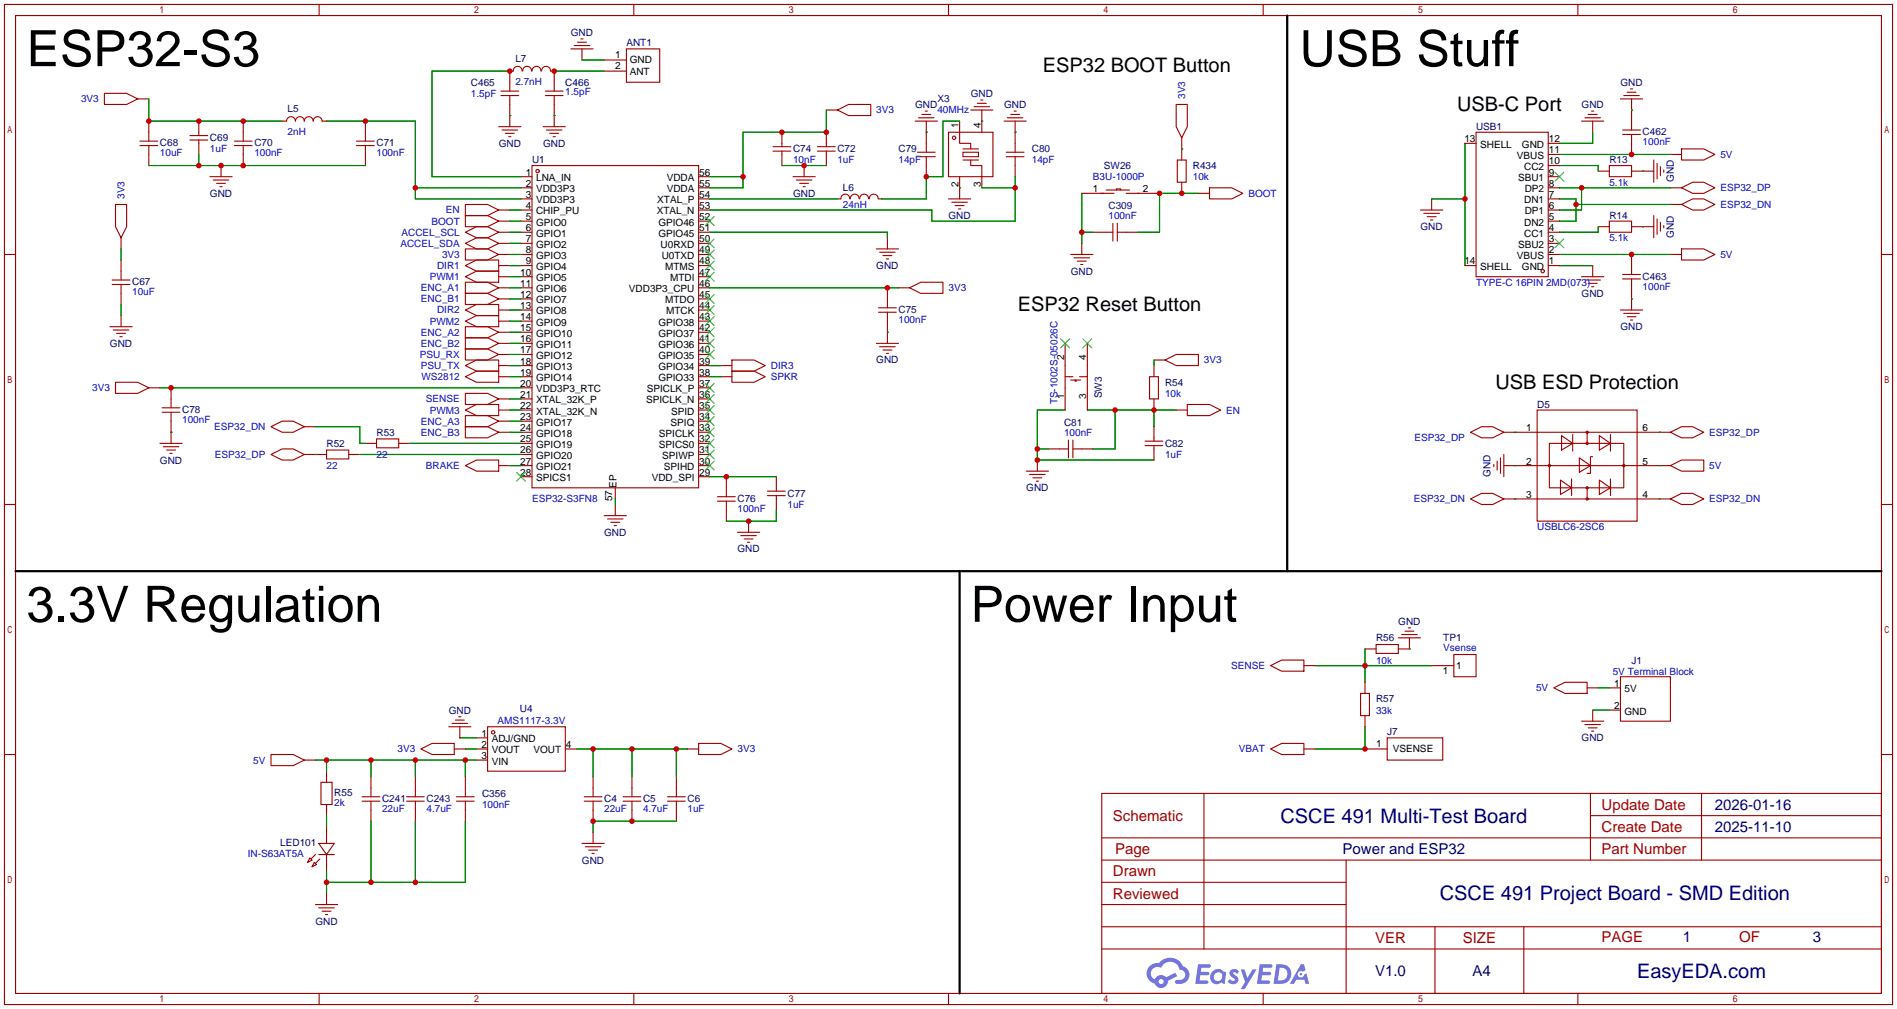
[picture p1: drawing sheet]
<svg xmlns="http://www.w3.org/2000/svg" width="434mm" height="231mm" viewBox="0 0 434 231" stroke-linecap="round" stroke-linejoin="round" font-family="sans-serif">
<g fill="none" stroke="#a10000" stroke-width=".25">
<path d="M1 1h431.8v228.6h-431.8zM3.6 3.6h426.7v223.5h-426.7zM73 1v2.6M144.9 1v2.6M216.9 1v2.6M288.9 1v2.6M360.8 1v2.6M1 58.2h2.6M430.3 58.2h2.5M1 115.3h2.6M430.3 115.3h2.5M1 172.5h2.6"/>
<path d="M430.3 172.5h2.5M252 181.4h178.3v45.7h-178.3zM252 196.6h178.3M252 191.5h178.3M275.3 181.4v35.5M307.8 196.6v30.5M363.7 181.4v15.2M363.7 186.4h66.6M389.1 181.4v15.2M252 201.7h55.8M252 216.9h178.3M252 211.8h178.3"/>
<path d="M252 206.8h55.8M328.2 211.8v15.3M348.5 211.8v15.3M73 227.1v2.5M144.9 227.1v2.5M216.9 227.1v2.5M288.9 227.1v2.5M360.8 227.1v2.5"/>
</g>
<g fill="#5487ff">
<path d="M281.5 221.8a1.3 1.3 0 0 1 1.8 .2l-.4 .7a.54 .54 0 0 0-.9-.3l.1 .2a1.28 1.28 0 0 1 .8 2 1.53 1.53 0 0 1-2.2-.2l.6-.6 .7 .4a.31 .31 0 0 0 .4-.3 .31 .31 0 0 0-.3-.3 1.12 1.12 0 0 1-.6-1.8z"/>
<path d="M283.8 221.6h.8l.7 1.9 1.1-1.9h1l-2.8 4.5h-.8l.9-1.7z"/>
<path d="M274 220.4h2.2a.46 .46 0 0 1 .6 .1 .46 .46 0 0 1 .1 .5l-.4 .2h-1.7l-.2 .9h1.7a.4 .4 0 0 1 .3 .5 .4 .4 0 0 1-.4 .3h-1.7l-.2 1.2h1.4a.46 .46 0 0 1 .5 .1 .46 .46 0 0 1 .1 .5l-.3 .2h-2.7z"/>
<path d="M288.1 220.4h2.2a.47 .47 0 0 1 .6 .1 .47 .47 0 0 1 .1 .5l-.4 .2h-1.7l-.2 .9h1.7a.4 .4 0 0 1 .3 .5 .4 .4 0 0 1-.4 .3h-1.7l-.2 1.2h1.4a.46 .46 0 0 1 .5 .1 .46 .46 0 0 1 .1 .5l-.3 .2h-2.6z"/>
<path d="M297.5 220.4h.7l.4 1.4-.7 .3a.75 .75 0 0 0-1.1 .3 .75 .75 0 0 0 .5 1 .75 .75 0 0 0 .9-.6l.6-.3 .6 2.4h-.9l-.2-1h-1.9l-.5 1h-.9z"/>
<path d="M291.9 220.4l-.7 4.5h1.5a2.27 2.27 0 0 0 2.6-2.3 2.27 2.27 0 0 0-2.7-2.2zM292.7 221.2a1.5 1.5 0 0 1 1.7 1.5 1.5 1.5 0 0 1-1.9 1.4h-.3z"/>
<path d="M277.3 222a1.6 1.6 0 0 0-.3 2.3 1.6 1.6 0 0 0 2.3 .2l.8 .4 .3-2.5-.2-.3h-.4a1.58 1.58 0 0 0-2.5-.1zM277.9 222.6a.99 .99 0 0 1 1.6 .5 .99 .99 0 0 1-1.3 1.1 .98 .98 0 0 1-.3-1.6z"/>
<path d="M262.9 220.8a2.37 2.37 0 0 0 1.2 4 1.54 1.54 0 0 0 1.7 1 1.54 1.54 0 0 0 1.3-1.6l2.1-1.1-.4-.8-2.1 1.1a1.57 1.57 0 0 0-2.6 .5 1.5 1.5 0 0 1-.7-2.1 1.5 1.5 0 0 1 2.1-.6 2.23 2.23 0 0 1 2.3-1.4 2.23 2.23 0 0 1 2 1.9 1.16 1.16 0 0 1 1.3 1 1.16 1.16 0 0 1-1.1 1.3h-.7a.47 .47 0 0 0-.6 .4 .47 .47 0 0 0 .4 .5 2.14 2.14 0 0 0 2.8-1.3 2.14 2.14 0 0 0-1.4-2.8 3.2 3.2 0 0 0-5.4-.7l-1.2 .1zM265 224.4a.58 .58 0 0 1 1.1 0 .58 .58 0 0 1-1.1 0z"/>
<circle cx="297.5" cy="222.7" r=".28"/>
</g>
<g fill="none" stroke="#a10000" stroke-width=".25">
<path d="M117.3 16.3h-.7v4.5M117.4 16.2a1.01 1.01 0 0 1 1-1 1.01 1.01 0 0 1 1 1M119.5 16.2a1.01 1.01 0 0 1 1-1 1.01 1.01 0 0 1 1.1 1M121.7 16.2a1.01 1.01 0 0 1 1-1 1.01 1.01 0 0 1 1 1M123.9 16.2a1.01 1.01 0 0 1 1-1 1.01 1.01 0 0 1 1 1M126 16.3h.7v4.5M130.6 11.2h5M131.3 10.4h3.6M132.1 9.7h2M132.8 8.9h.5M133.1 11.2v2.5M138.2 13.7h5.1"/>
<path d="M138.2 16.3h5.1M143.3 11.2h7.6v7.6h-7.6zM23.9 21.3h5.1l2.5 1.3-2.5 1.3h-5.1zM31.5 22.6h2.5M32 33.3h4.1M32 32.3h4.1M34 27.7v4.6M34 33.3v4.5M43.4 32h4.1M43.4 31h4.1M45.5 27.7v3.3M45.5 32v3.3"/>
<path d="M50.5 37.8v2.6M53.6 33.3h4.1M53.6 32.3h4.1M55.6 27.7v4.6M55.6 33.3v4.5M64.5 27.7h1a1.02 1.02 0 0 1 1.1-1 1.02 1.02 0 0 1 1 1 1.02 1.02 0 0 1 1-1 1.02 1.02 0 0 1 1 1 1.02 1.02 0 0 1 1-1 1.02 1.02 0 0 1 1 1 1.02 1.02 0 0 1 1-1 1.02 1.02 0 0 1 1.1 1h1M81.5 33.3h4.1M81.5 32.3h4.1M83.6 27.7v4.6M83.6 33.3v4.5M114 29h5.1M114.6 21.8h4"/>
<path d="M114.6 20.8h4M114.8 29.7h3.6M115.6 30.5h2M116.3 31.2h.5M116.6 21.8v7.2M121.7 37.8h38.1v73.7h-38.1zM124.2 29h5.1M124.7 21.8h4.1M124.7 20.8h4.1M125 29.7h3.5M125.7 30.5h2.1M126.5 31.2h.5"/>
<path d="M126.7 21.8v7.2M176.8 34.5h4M176.8 33.5h4M178.8 30.2v3.3M178.8 34.5v3.3M183.9 37.8v2.6M186.9 34.5h4.1M186.9 33.5h4.1M189 30.2v3.3M189 34.5v3.3M189 25.1h2.5M191.5 25.1l2.6-1.2h5v2.5h-5z"/>
<path d="M209.3 27.7h5.1M209.8 34.8h4.1M209.8 35.8h4.1M210.1 26.9h3.5M210.8 26.2h2.1M211.6 25.4h.5M211.8 27.7v7.1M211.8 35.8v4.6M216.9 30.2h10.2v10.2h-10.2zM219.5 27.7v5.1h2.5v1.2M220.2 34.8h3.6v1h-3.6zM220.2 34h3.6"/>
<path d="M220.2 36.6h3.6M222 36.6v1.2h2.5v5.1M222 25.1h5.1M222.8 24.4h3.5M223.5 23.6h2.1M224.3 22.9h.5M224.5 25.1v5.1M229.6 27.7h5.1M230.1 34.8h4.1M230.1 35.8h4.1M230.4 26.9h3.5M231.1 26.2h2.1"/>
<path d="M231.9 25.4h.5M232.2 27.7v7.1M232.2 35.8v4.6M269 23.9h2.5v5.1l-1.2 2.5-1.3-2.5zM269.2 36.6h2.1v5.1h-2.1zM270.3 31.5v5.1M335 32.8h2.6M337.6 30.2h16.5v33h-16.5zM354.1 35.3h2.5M354.1 37.8h2.5M354.1 32.8h2.5M361.7 27.7h5.1"/>
<path d="M362.5 26.9h3.5M363.2 26.2h2.1M364 25.4h.5M364.2 27.7v2.5M365.5 39.1h2.5M368 37.8h5.1v2.6h-5.1zM370.6 22.6h5.1M371.1 30.7h4.1M371.1 29.7h4.1M371.3 21.8h3.6M372.1 21.1h2M372.9 20.3h.5"/>
<path d="M373.1 39.1h5.1M373.1 22.6v7.1M373.1 30.7v4.6M378.2 36.6v5.1M379 37.3v3.6M379.7 38.1v2M380.5 38.9v.5M382 35.3h2.6M384.6 34h5l2.6 1.3-2.6 1.3h-5zM26.4 46.7h2.6v5.1l-1.3 2.6-1.3-2.6zM27.7 54.4v2.5M27.7 59.4v4.6"/>
<path d="M48 40.4h5.1M48.8 41.1h3.5M49.5 41.9h2.1M50.3 42.7h.5M106.4 49.3h5.1l2.5 1.2-2.5 1.3h-5.1zM106.4 56.9h5.1l2.5 1.3-2.5 1.2h-5.1zM106.4 46.7h5.1l2.5 1.3-2.5 1.3h-5.1zM106.4 55.6l2.6-1.2h2.5l2.5 1.2-2.5 1.3h-2.5zM106.4 53.1l2.6-1.3h2.5l2.5 1.3-2.5 1.3h-2.5zM114 48h2.6M114 50.5h2.6M114 53.1h2.6"/>
<path d="M114 55.6h2.6M114 58.2h2.6M119.1 40.4h2.6M119.1 42.9h2.6M119.1 45.5h2.6M119.1 48h2.6M119.1 50.5h2.6M119.1 53.1h2.6M119.1 55.6h2.6M119.1 58.2h2.6M159.8 40.4h2.5M159.8 42.9h2.5"/>
<path d="M159.8 45.5h2.5M159.8 48h2.5M159.8 50.5h2.5M159.8 53.1h2.5M159.8 55.6h2.5M159.8 58.2h2.5M181.4 40.4h5M182.1 41.1h3.6M182.9 41.9h2M183.6 42.7h.5M191.5 45.5h.8M192.3 45.5a1.01 1.01 0 0 1 1-1.1 1.01 1.01 0 0 1 1 1.1"/>
<path d="M194.5 45.5a1.01 1.01 0 0 1 1-1.1 1.01 1.01 0 0 1 1 1.1M196.6 45.5a1.01 1.01 0 0 1 1-1.1 1.01 1.01 0 0 1 1 1.1M198.8 45.5a1.01 1.01 0 0 1 1-1.1 1.01 1.01 0 0 1 1 1.1M200.4 56.9h5.1M200.9 45.5h.8M201.2 57.7h3.5M201.9 58.4h2.1M202.7 59.2h.5M202.9 54.4v2.5M216.9 45.5h5.1M217.7 46.2h3.5M218.4 47h2.1"/>
<path d="M219.2 47.8h.5M219.5 40.4v5.1M244.9 58.2h5M245.6 58.9h3.6M246.4 59.7h2M247.4 55.6v2.6M247.4 44.2h7.4M249.9 53.1h4.6M253 43.4h5.3M254.5 51.1v4M255.3 43.4v-.2h1v.2M255.5 53.1h4.6"/>
<path d="M255.5 51.1v4M257.6 44.2h7.6M270.3 41.7v2.5M274.1 44.2h2.5M276.6 42.9h5.1l2.5 1.3-2.5 1.3h-5.1zM324.9 48h5M325.6 48.8h3.6M326.4 49.5h2M327.2 50.3h.5M327.4 45.5v2.5M354.1 40.4h2.5M354.1 42.9h2.5"/>
<path d="M354.1 45.5h2.5M354.1 48h2.5M354.1 50.5h2.5M354.1 53.1h2.5M354.1 55.6h2.5M354.1 58.2h2.5M365.5 51.8h2.5M368 50.5h5.1v2.6h-5.1zM373.1 51.8h5.1M373.1 58.2v4.5M378.2 49.3v5.1M379 50v3.6"/>
<path d="M379.7 50.8v2M380.5 51.6v.5M382 42.9h2.6M382 58.2h2.6M382 46.7h2.6M384.6 56.9h5l2.6 1.3-2.6 1.2h-5zM384.6 42.9l2.5-1.2h2.5l2.6 1.2-2.6 1.3h-2.5zM384.6 46.7l2.5-1.2h2.5l2.6 1.2-2.6 1.3h-2.5zM25.1 74.7h5.1M25.7 65h4M25.7 64h4M25.9 75.4h3.6"/>
<path d="M26.7 76.2h2M27.4 77h.5M27.7 65v4.6M27.7 72.1v2.6M106.4 70.9l2.6-1.3h5v2.5h-5zM106.4 60.7l2.6-1.3h5v2.6h-5zM106.4 63.2l2.6-1.2h5v2.5h-5zM106.4 73.4l2.6-1.3h5v2.6h-5zM106.4 79.8h5.1l2.5 1.2-2.5 1.3h-5.1zM106.4 74.7h5.1l2.5 1.2-2.5 1.3h-5.1zM106.4 77.2h5.1l2.5 1.3-2.5 1.3h-5.1zM106.4 67.1h5.1l2.5 1.2-2.5 1.3h-5.1z"/>
<path d="M106.4 64.5h5.1l2.5 1.3-2.5 1.3h-5.1zM114 60.7h2.6M114 63.2h2.6M114 65.8h2.6M114 68.3h2.6M114 70.9h2.6M114 73.4h2.6M114 75.9h2.6M114 78.5h2.6M119.1 60.7h2.6M119.1 63.2h2.6M119.1 65.8h2.6"/>
<path d="M119.1 68.3h2.6M119.1 70.9h2.6M119.1 73.4h2.6M119.1 75.9h2.6M119.1 78.5h2.6M159.8 60.7h2.5M159.8 63.2h2.5M159.8 65.8h2.5M159.8 68.3h2.5M159.8 70.9h2.5M159.8 73.4h2.5M159.8 75.9h2.5"/>
<path d="M159.8 78.5h2.5M200.4 78.5h5.1M200.9 71.4h4.1M200.9 70.4h4.1M201.2 79.2h3.5M202.9 65.8v4.6M202.9 71.4v7.1M205.5 65.8h2.5M208 65.8l2.6-1.3h5v2.6h-5zM243.6 78.5v15.2M247.1 60.5h.5M248.7 78.5v15.2"/>
<path d="M335 60.7h2.6M354.1 60.7h2.5M361.7 63.2h5.1M362.5 64h3.5M363.2 64.8h2.1M364 65.5h.5M364.2 60.7v2.5M370.6 70.9h5.1M371.1 63.8h4.1M371.1 62.7h4.1M371.3 71.6h3.6M372.1 72.4h2"/>
<path d="M372.9 73.2h.5M373.1 63.8v7.1M26.4 87.4h5.1l2.5 1.2-2.5 1.3h-5.1zM34 88.6h2.6M37.1 94.2h4M37.1 93.2h4M39.1 88.6v4.6M39.1 94.2v7.1M62 97.5l2.5-1.2h2.6l2.5 1.2-2.5 1.3h-2.6zM69.6 97.5h2.5M106.4 93.7l2.6-1.2h5v2.5h-5zM106.4 83.6l2.6-1.3h5v2.5h-5z"/>
<path d="M106.4 86.1l2.6-1.3h5v2.6h-5zM106.4 95h5.1l2.5 1.3-2.5 1.2h-5.1zM106.4 97.5h5.1l2.5 1.3-2.5 1.3h-5.1zM106.4 89.9h5.1l2.5 1.3-2.5 1.3h-5.1zM114 81h2.6M114 83.6h2.6M114 86.1h2.6M114 91.2h2.6M114 93.7h2.6M114 96.3h2.6M114 98.8h2.6M119.1 81h2.6"/>
<path d="M119.1 83.6h2.6M119.1 86.1h2.6M119.1 88.6h2.6M119.1 91.2h2.6M119.1 93.7h2.6M119.1 96.3h2.6M119.1 98.8h2.6M159.8 81h2.5M159.8 83.6h2.5M159.8 86.1h2.5M159.8 88.6h2.5M159.8 91.2h2.5"/>
<path d="M159.8 93.7h2.5M159.8 96.3h2.5M159.8 98.8h2.5M164.8 83.6h2.6M164.8 86.1h2.6M167.4 82.3h5.1l2.5 1.3-2.5 1.2h-5.1zM167.4 84.8h5.1l2.5 1.3-2.5 1.3h-5.1zM201.9 80h2.1M202.7 80.8h.5M243.6 86.1h1.8M244.9 86.9h2.2M245.9 86.9v.2h.2v-.2"/>
<path d="M246.9 86.1h1.8M262.9 86.1h2v5.1h-2zM263.9 83.6v2.5M263.9 91.2v2.5M263.9 97.5v3.3M263.9 82.3h2.5M266.4 82.3l2.6-1.3h5.1v2.6h-5.1zM269 93.7h2.5M271.5 92.5h5.1l2.5 1.2-2.5 1.3h-5.1zM336.3 98.8l2.5-1.3h2.6l2.5 1.3-2.5 1.3h-2.6zM343.9 98.8h38.1M351.5 93.7h22.9v25.4h-22.9z"/>
<path d="M357.1 99.6l2.6 1.7-2.6 1.6zM359.7 99.3v3.8M363 98.8v2.5M365.8 99.6l2.5 1.7-2.5 1.6zM368.3 99.3v3.8M382 98.8l2.6-1.3h2.5l2.5 1.3-2.5 1.3h-2.5zM36.6 101.3h5.1M37.3 102.1h3.6M38.1 102.9h2M38.9 103.6h.5M62 103.9l2.5-1.3h2.6l2.5 1.3-2.5 1.3h-2.6zM69.6 103.9h5.1"/>
<path d="M74.7 102.9h5.1v2h-5.1zM79.8 103.9h2.5M83.6 101.3h2.5M86.1 100.3h5.1v2.1h-5.1zM91.2 101.3h2.5M106.4 106.4l2.6-1.2h5v2.5h-5zM114 106.4h2.6M119.1 101.3h2.6M119.1 103.9h2.6M119.1 106.4h2.6M119.1 109h2.6M138.2 117.9h5.1"/>
<path d="M138.9 118.6h3.6M139.7 119.4h2M140.7 111.5v2.5M140.7 115.3v2.6M159.8 101.3h2.5M159.8 103.9h2.5M159.8 106.4h2.5M159.8 109h2.5M164.1 114.6h4M164.1 113.5h4M166.1 109v4.5M166.1 114.6v4.5"/>
<path d="M171.2 119.1v2.6M175.5 113.3h4.1M175.5 112.3h4.1M177.5 109v3.3M177.5 113.3v3.3M234.7 107.7h5.1M235.5 108.5h3.5M236.2 109.2h2.1M237 110h.5M237.2 105.2v2.5M239.8 102.6h4.5M244.3 100.6v4"/>
<path d="M245.4 100.6v4M245.4 102.6h4.5M261.9 101.9h4M261.9 100.8h4M263.9 101.9v3.3M336.3 114l2.5-1.2h2.6l2.5 1.2-2.5 1.3h-2.6zM341.6 106.2v.5M342.4 105.4v2M343.2 104.6v3.6M343.9 106.4h38.1M343.9 114h38.1M343.9 103.9v5.1"/>
<path d="M354.3 101.3h17v10.2h-17zM356.9 109.7l2.5 1.8-2.5 1.5zM359.4 109.5v3.8M361.2 104.6l2.5 1.8-2.5 1.6zM363 111.5v2.5M364.2 104.4h-.5v3.8h-.7M365.8 109.7l2.5 1.8-2.5 1.5zM368.3 109.5v3.8M382 106.4l2.6-1.2h5v2.5h-5zM382 114l2.6-1.2h2.5l2.5 1.2-2.5 1.3h-2.5zM140.5 120.1h.5M168.7 121.7h5"/>
<path d="M169.4 122.4h3.6M170.2 123.2h2M170.9 124h.5M290.6 152.1l2.5-1.2h5.1v2.5h-5.1zM298.2 152.1h2.5M311.1 158.5h2.1v5.1h-2.1zM312.2 148.3h2.5M312.2 156v2.5M314.7 147.3h5.1v2.1h-5.1zM319.8 145.8h5.1M320.5 145h3.6M321.3 144.3h2"/>
<path d="M322.1 143.5h.5M322.3 145.8v2.5h-2.5M327.4 152.1h5.1M332.5 149.6h5.1v5.1h-5.1zM355.3 157.2l2.6-1.2h5.1v2.5h-5.1zM363 157.2h2.5M368 157.2h2.6M370.6 154.7h11.4v10.1h-11.4zM62 172.5h5.1l2.5 1.2-2.5 1.3h-5.1zM69.6 173.7h2.5M73.4 178.8h2.5v5.1h-2.5zM74.7 176.3v2.5"/>
<path d="M84.8 177.5v4.6M95 177.5v4.6M96.3 171.2l2.5-1.3h5.1v2.6h-5.1zM102.6 166.1h5.1M103.4 165.4h3.5M103.9 171.2h2.5M104.1 164.6h2.1M104.9 163.8h.5M105.2 166.1v2.6M106.4 177.5v4.6M109 168.7h2.5M109 171.2h2.5"/>
<path d="M109 173.7h2.5M111.5 166.1h17.8v10.2h-17.8zM129.3 171.2h2.5M135.6 177.5v4.6M144.5 177.5v4.6M154.7 177.5v4.6M157.2 171.2h2.6M159.8 169.9h5l2.6 1.3-2.6 1.3h-5zM290.6 171.2l2.5-1.3h5.1v2.6h-5.1zM298.2 171.2h2.5M312.2 171.2h5M312.2 163.6v2.5"/>
<path d="M317.2 168.7h12.7v5h-12.7zM361.7 164.8h5.1M362.5 165.6h3.5M363.2 166.4h2.1M364 167.1h.5M364.2 162.3v2.5M368 162.3h2.6M70.9 196.1l.5 .5-1 .5zM71.9 197.1l.5 .5-1 .5zM72.1 195.3l-1 1M72.9 192.8h3.6l-1.8 2.5zM72.9 195.3h3.6"/>
<path d="M73.2 196.3l-1.1 1.1M74.7 183.9v2.5M74.7 189v3.8M74.7 195.3v3.8M82.8 183.1h4.1M82.8 182.1h4.1M84.8 183.1v4.6M93 183.1h4M93 182.1h4M95 183.1v4.6M104.4 183.1h4.1M104.4 182.1h4.1"/>
<path d="M106.4 183.1v4.6M133.1 192.8h5.1M133.6 183.1h4.1M133.6 182.1h4.1M133.9 193.5h3.5M134.6 194.3h2.1M135.4 195.1h.5M135.6 183.1v4.6M135.6 190.2v2.6M142.5 183.1h4.1M142.5 182.1h4.1M144.5 183.1v4.6"/>
<path d="M152.7 183.1h4M152.7 182.1h4M154.7 183.1v4.6M72.1 206.8h5.1M72.9 207.5h3.6M73.7 208.3h2M74.4 209h.5M74.7 204.2v2.6"/>
<circle cx="122.9" cy="39.1" r=".38"/>
<circle cx="218.2" cy="31.5" r=".38"/>
<circle cx="352.8" cy="62" r=".38"/>
<circle cx="363" cy="98.8" r=".25"/>
<circle cx="354.3" cy="106.4" r=".25"/>
<circle cx="363" cy="101.3" r=".25"/>
<circle cx="363" cy="114" r=".25"/>
<circle cx="363" cy="111.5" r=".25"/>
<circle cx="371.3" cy="106.4" r=".25"/>
<circle cx="112.8" cy="167.4" r=".38"/>
</g>
<g fill="none" stroke="#008700" stroke-width=".25">
<path d="M116.6 16.3h-17.8v24.1h20.3M126.7 16.3h11.5M133.1 13.7h5.1M34 37.8h49.6M34 22.6v5.1h30.5M45.5 35.3v2.5M74.7 27.7h20.3v17.8h24.1M116.6 26.4h.1M126.7 26.4h.1M178.8 37.8h10.2M189 25.1v5.1h-19.1v12.7h-7.6M211.8 30.2h.1"/>
<path d="M219.5 27.7h-3.9v12.7h-3.8v5.1h-10.1M224.5 27.7h.1M232.2 30.2h.1M270.3 34h.1M335 32.8v27.9M356.6 37.8h8.9v1.3M356.6 35.3h25.4M364.2 30.2v2.6h-7.6M373.1 25.1h.1M375.7 39.1h.1M27.7 56.9v2.5M95 42.9h24.1"/>
<path d="M116.6 50.5h2.5M116.6 53.1h2.5M116.6 58.2h2.5M116.6 48h2.5M116.6 55.6h2.5M162.3 40.4h7.6M162.3 53.1h40.6v1.3M162.3 45.5h29.2M219.5 42.9h.1M224.5 42.9h7.7M232.2 40.4v10.1h-19.1v-2.5h-50.8M247.4 53.1h2.5"/>
<path d="M247.4 44.2v11.4M274.1 44.2h-8.9v8.9h-5.1M327.4 45.5h7.6M356.6 42.9h25.4M356.6 45.5h3.8v5h-3.8M356.6 58.2h25.4M360.4 46.7h21.6M361.7 42.9v5.1h-5.1M365.5 51.8v1.3h-8.9M375.7 51.8h.1M27.7 69.6v2.5M116.6 65.8h2.5"/>
<path d="M116.6 60.7h2.5M116.6 63.2h2.5M116.6 68.3h2.5M116.6 70.9h2.5M116.6 73.4h2.5M116.6 75.9h2.5M116.6 78.5h2.5M162.3 65.8h43.2M202.9 75.9h.1M356.6 60.7h7.6M373.1 68.3h.1M36.6 88.6h82.5"/>
<path d="M39.1 98.8h.1M72.1 97.5h10.2v3.8h1.3M116.6 93.7h2.5M116.6 81h2.5M116.6 83.6h2.5M116.6 86.1h2.5M116.6 96.3h2.5M116.6 98.8h2.5M116.6 91.2h2.5M162.3 83.6h2.5M162.3 86.1h2.5M243.6 93.7h-6.4v11.5h26.7"/>
<path d="M248.7 93.7h20.3M255 93.7v8.9h-5.1M263.9 82.3v1.3M263.9 93.7v3.8M346.5 98.8h.1M379.5 98.8h.1M72.1 103.9h.1M82.3 103.9h36.8M93.7 101.3h25.4M116.6 106.4h2.5M140.7 114v1.3M162.3 109h15.2"/>
<path d="M177.5 116.6v2.5h-11.4M237.2 102.6h2.6M346.5 114h.1M346.5 106.4h.1M379.5 114h.1M379.5 106.4h.1M300.7 152.1h26.7M312.2 148.3v7.7M322.3 148.3h.1M365.5 157.2h2.5M72.1 173.7h36.9M74.7 173.7v2.6"/>
<path d="M84.8 173.7v3.8M95 173.7v3.8M105.2 168.7h3.8M106.4 171.2h2.6M106.4 173.7v3.8M131.8 171.2h25.4M135.6 171.2v6.3M144.5 171.2v6.3M154.7 171.2v6.3M312.2 166.1v5.1h-11.5M364.2 162.3h3.8M74.7 186.4v2.6"/>
<path d="M74.7 199.1v5.1M84.8 187.7v14M95 187.7v14M106.4 187.7v14h-31.7M154.7 187.7h-19.1v2.5"/>
</g>
<g fill="none" stroke="#3c3" stroke-width=".25">
<path d="M355.6 39.4l2 2M357.6 39.4l-2 2M161.3 59.7l2 2M161.3 57.2l2 2M161.3 54.6l2 2M161.3 49.5l2 2.1M163.3 59.7l-2 2M163.3 57.2l-2 2M163.3 54.6l-2 2M163.3 49.5l-2 2.1M355.6 54.6l2 2M357.6 54.6l-2 2"/>
<path d="M161.3 77.5l2 2M161.3 74.9l2 2.1M161.3 72.4l2 2M161.3 69.8l2 2.1M161.3 67.3l2 2M161.3 62.2l2 2.1M163.3 77.5l-2 2M163.3 74.9l-2 2.1M163.3 72.4l-2 2M163.3 69.8l-2 2.1M163.3 67.3l-2 2M163.3 62.2l-2 2.1"/>
<path d="M242.6 77.5l2 2M244.6 77.5l-2 2M247.6 77.5l2.1 2M249.7 77.5l-2.1 2M161.3 97.8l2 2M161.3 95.2l2 2.1M161.3 92.7l2 2M161.3 90.2l2 2M161.3 87.6l2 2.1M161.3 80l2 2M163.3 97.8l-2 2M163.3 95.2l-2 2.1"/>
<path d="M163.3 92.7l-2 2M163.3 90.2l-2 2M163.3 87.6l-2 2.1M163.3 80l-2 2M118.1 108l2 2M120.1 108l-2 2M161.3 105.4l2 2M161.3 102.9l2 2M161.3 100.3l2 2.1M163.3 105.4l-2 2M163.3 102.9l-2 2M163.3 100.3l-2 2.1"/>
</g>
<path d="M294.4 3.6v127M3.6 130.6h426.7M219.5 130.6v96.5" fill="none" stroke="#000" stroke-width=".51"/>
<g fill="#c00">
<circle cx="312.2" cy="152.1" r=".63"/>
<circle cx="312.2" cy="171.2" r=".63"/>
<circle cx="183.9" cy="37.8" r=".63"/>
<circle cx="189" cy="30.2" r=".63"/>
<circle cx="178.8" cy="30.2" r=".63"/>
<circle cx="169.9" cy="40.4" r=".63"/>
<circle cx="45.5" cy="37.8" r=".63"/>
<circle cx="50.5" cy="37.8" r=".63"/>
<circle cx="55.6" cy="37.8" r=".63"/>
<circle cx="202.9" cy="65.8" r=".63"/>
<circle cx="166.1" cy="109" r=".63"/>
<circle cx="171.2" cy="119.1" r=".63"/>
<circle cx="39.1" cy="88.6" r=".63"/>
<circle cx="83.6" cy="27.7" r=".63"/>
<circle cx="95" cy="42.9" r=".63"/>
<circle cx="45.5" cy="27.7" r=".63"/>
<circle cx="34" cy="27.7" r=".63"/>
<circle cx="55.6" cy="27.7" r=".63"/>
<circle cx="232.2" cy="42.9" r=".63"/>
<circle cx="211.8" cy="40.4" r=".63"/>
<circle cx="255" cy="93.7" r=".63"/>
<circle cx="263.9" cy="93.7" r=".63"/>
<circle cx="237.2" cy="102.6" r=".63"/>
<circle cx="237.2" cy="105.2" r=".63"/>
<circle cx="335" cy="45.5" r=".63"/>
<circle cx="373.1" cy="58.2" r=".63"/>
<circle cx="373.1" cy="35.3" r=".63"/>
<circle cx="361.7" cy="42.9" r=".63"/>
<circle cx="360.4" cy="46.7" r=".63"/>
<circle cx="74.7" cy="173.7" r=".63"/>
<circle cx="84.8" cy="173.7" r=".63"/>
<circle cx="95" cy="173.7" r=".63"/>
<circle cx="106.4" cy="173.7" r=".63"/>
<circle cx="74.7" cy="201.7" r=".63"/>
<circle cx="84.8" cy="201.7" r=".63"/>
<circle cx="95" cy="201.7" r=".63"/>
<circle cx="135.6" cy="171.2" r=".63"/>
<circle cx="144.5" cy="171.2" r=".63"/>
<circle cx="154.7" cy="171.2" r=".63"/>
<circle cx="144.5" cy="187.7" r=".63"/>
<circle cx="135.6" cy="187.7" r=".63"/>
<circle cx="126.7" cy="16.3" r=".63"/>
<circle cx="116.6" cy="16.3" r=".63"/>
<circle cx="265.2" cy="44.2" r=".63"/>
<circle cx="270.3" cy="44.2" r=".63"/>
<circle cx="247.4" cy="53.1" r=".63"/>
</g>
<g font-size="11.4">
<text x="6.1" y="15.1">ESP32-S3</text>
<text x="297.2" y="15.1">USB Stuff</text>
<text x="6.1" y="142.1">3.3V Regulation</text>
<text x="222" y="142.1">Power Input</text>
</g>
<g font-size="4.6">
<text x="238.5" y="16.6">ESP32 BOOT Button</text>
<text x="333.2" y="25.5">USB-C Port</text>
<text x="232.8" y="71.2">ESP32 Reset Button</text>
<text x="342" y="89">USB ESD Protection</text>
</g>
<g font-size="4.6" fill="#000080">
<text x="292.8" y="188">CSCE 491 Multi-Test Board</text>
<text x="329.3" y="205.8">CSCE 491 Project Board - SMD Edition</text>
<text x="374.4" y="223.6">EasyEDA.com</text>
</g>
<g font-size="3.4" fill="#a00000">
<text x="366.3" y="185.1">Update Date</text>
<text x="254.5" y="187.6">Schematic</text>
<text x="366.3" y="190.2">Create Date</text>
<text x="255" y="195.2">Page</text>
<text x="366.3" y="195.2">Part Number</text>
<text x="254.5" y="200.3">Drawn</text>
<text x="254.5" y="205.4">Reviewed</text>
<text x="314.5" y="215.6">VER</text>
<text x="334.5" y="215.6">SIZE</text>
<text x="366.3" y="215.3">PAGE</text>
<text x="397.8" y="215.3">OF</text>
</g>
<g font-size="3.4" fill="#000080">
<text x="392.2" y="185.1">2026-01-16</text>
<text x="392.2" y="190.2">2025-11-10</text>
<text x="307" y="195.2">Power and ESP32</text>
<text x="384.9" y="215.3">1</text>
<text x="414.6" y="215.3">3</text>
<text x="314.5" y="223.2">V1.0</text>
<text x="336.7" y="223.2">A4</text>
</g>
<g font-size="2.3" fill="#000080">
<text x="130.6" y="8.2">GND</text>
<text x="143.3" y="10.4">ANT1</text>
<text x="117.9" y="14.3">L7</text>
<text x="107.7" y="19.6">C465</text>
<text x="129.3" y="19.6">C466</text>
<text x="214.4" y="23.4">X3</text>
<text x="222" y="22.1">GND</text>
<text x="370.6" y="19.6">GND</text>
<text x="65.8" y="25.7">L5</text>
<text x="209.3" y="24.7">GND</text>
<text x="229.6" y="24.7">GND</text>
<text x="337.6" y="29.7">USB1</text>
<text x="361.7" y="24.7">GND</text>
<text x="36.6" y="33.5">C68</text>
<text x="48" y="32.3">C69</text>
<text x="58.2" y="33.4">C70</text>
<text x="86.1" y="33.4">C71</text>
<text x="114" y="33.6">GND</text>
<text x="124.2" y="33.6">GND</text>
<text x="181.4" y="34.8">C74</text>
<text x="191.5" y="34.8">C72</text>
<text x="205.5" y="34.8">C79</text>
<text x="236" y="34.8">C80</text>
<text x="375.7" y="30.9">C462</text>
<text x="121.7" y="37.4">U1</text>
<text x="252.5" y="38.6">SW26</text>
<text x="272.8" y="38.6">R434</text>
<text x="368" y="37.4">R13</text>
<text x="382.8" y="41.7" transform="rotate(-90 382.8 41.7)">GND</text>
<text x="48" y="45">GND</text>
<text x="181.4" y="45">GND</text>
<text x="192.8" y="43.7">L6</text>
<text x="253.5" y="47.9">C309</text>
<text x="216.9" y="50.1">GND</text>
<text x="324.9" y="52.6">GND</text>
<text x="368" y="50.1">R14</text>
<text x="382.8" y="54.4" transform="rotate(-90 382.8 54.4)">GND</text>
<text x="30.2" y="65.2">C67</text>
<text x="200.4" y="61.5">GND</text>
<text x="244.9" y="62.8">GND</text>
<text x="375.7" y="63.9">C463</text>
<text x="205.5" y="71.5">C75</text>
<text x="361.7" y="67.8">GND</text>
<text x="370.6" y="75.5">GND</text>
<text x="25.1" y="79.3">GND</text>
<text x="200.4" y="83.1">GND</text>
<text x="266.4" y="88.2">R54</text>
<text x="41.7" y="94.4">C78</text>
<text x="252" y="91.1" transform="rotate(-90 252 91.1)">SW3</text>
<text x="351.5" y="93.2">D5</text>
<text x="86.1" y="99.6">R53</text>
<text x="243.3" y="97.4">C81</text>
<text x="36.6" y="105.9">GND</text>
<text x="74.7" y="102.1">R52</text>
<text x="266.4" y="102.1">C82</text>
<text x="180.1" y="113.6">C77</text>
<text x="234.7" y="112.3">GND</text>
<text x="340.9" y="109" transform="rotate(-90 340.9 109)">GND</text>
<text x="168.7" y="114.7">C76</text>
<text x="138.2" y="122.5">GND</text>
<text x="168.7" y="126.3">GND</text>
<text x="319.8" y="142.8">GND</text>
<text x="314.7" y="146.6">R56</text>
<text x="330.1" y="146.4">TP1</text>
<text x="373.1" y="151.7">J1</text>
<text x="314.7" y="160.6">R57</text>
<text x="102.6" y="163.1">GND</text>
<text x="118.9" y="162.8">U4</text>
<text x="317.2" y="167.9">J7</text>
<text x="361.7" y="169.4">GND</text>
<text x="76.5" y="182">R55</text>
<text x="87.4" y="183.3">C241</text>
<text x="97.5" y="183.3">C243</text>
<text x="110.2" y="182.1">C356</text>
<text x="138.2" y="183.3">C4</text>
<text x="147.1" y="183.3">C5</text>
<text x="157.2" y="183.3">C6</text>
<text x="64.1" y="193.5">LED101</text>
<text x="133.1" y="197.4">GND</text>
<text x="72.1" y="211.4">GND</text>
</g>
<g font-size="2.3">
<text x="140.7" y="13.2">1</text>
<text x="140.7" y="15.8">2</text>
<text x="144" y="14.5">GND</text>
<text x="144" y="17">ANT</text>
<text x="219.2" y="29.2" transform="rotate(-90 219.2 29.2)">1</text>
<text x="224.3" y="29.2" transform="rotate(-90 224.3 29.2)">4</text>
<text x="334.9" y="32.5">13</text>
<text x="338.5" y="33.8">SHELL</text>
<text x="348.1" y="33.8">GND</text>
<text x="354.2" y="35.1">11</text>
<text x="354.2" y="32.5">12</text>
<text x="120.3" y="40.1">1</text>
<text x="122.6" y="41.4">LNA_IN</text>
<text x="152.5" y="41.4">VDDA</text>
<text x="159.9" y="40.1">56</text>
<text x="346.9" y="36.3">VBUS</text>
<text x="347.2" y="41.4">SBU1</text>
<text x="348.6" y="38.9">CC2</text>
<text x="354.2" y="40.1">9</text>
<text x="354.2" y="37.6">10</text>
<text x="120.3" y="42.7">2</text>
<text x="120.3" y="45.2">3</text>
<text x="120.3" y="47.8">4</text>
<text x="122.6" y="43.9">VDD3P3</text>
<text x="122.6" y="46.5">VDD3P3</text>
<text x="150.3" y="46.5">XTAL_P</text>
<text x="152.5" y="43.9">VDDA</text>
<text x="159.9" y="47.8">53</text>
<text x="159.9" y="45.2">54</text>
<text x="159.9" y="42.7">55</text>
<text x="219.2" y="42.7" transform="rotate(-90 219.2 42.7)">2</text>
<text x="224.3" y="42.7" transform="rotate(-90 224.3 42.7)">3</text>
<text x="249.9" y="43.9">1</text>
<text x="261.4" y="43.9">2</text>
<text x="348.6" y="46.5">DN1</text>
<text x="348.7" y="43.9">DP2</text>
<text x="354.2" y="47.8">6</text>
<text x="354.2" y="45.2">7</text>
<text x="354.2" y="42.7">8</text>
<text x="120.3" y="50.3">5</text>
<text x="120.3" y="52.8">6</text>
<text x="122.6" y="49">CHIP_PU</text>
<text x="122.6" y="51.6">GPIO0</text>
<text x="150.2" y="49">XTAL_N</text>
<text x="150.6" y="51.6">GPIO46</text>
<text x="159.9" y="52.8">51</text>
<text x="159.9" y="50.3">52</text>
<text x="348.6" y="51.6">DN2</text>
<text x="348.7" y="49">DP1</text>
<text x="354.2" y="52.8">4</text>
<text x="354.2" y="50.3">5</text>
<text x="120.3" y="55.4">7</text>
<text x="120.3" y="57.9">8</text>
<text x="122.6" y="54.1">GPIO1</text>
<text x="122.6" y="56.6">GPIO2</text>
<text x="122.6" y="59.2">GPIO3</text>
<text x="150.6" y="54.1">GPIO45</text>
<text x="151.1" y="56.6">U0RXD</text>
<text x="151.3" y="59.2">U0TXD</text>
<text x="159.9" y="57.9">49</text>
<text x="159.9" y="55.4">50</text>
<text x="346.9" y="59.2">VBUS</text>
<text x="347.2" y="56.6">SBU2</text>
<text x="348.6" y="54.1">CC1</text>
<text x="354.2" y="57.9">2</text>
<text x="354.2" y="55.4">3</text>
<text x="119" y="63">10</text>
<text x="119" y="65.5">11</text>
<text x="120.3" y="60.5">9</text>
<text x="122.6" y="61.7">GPIO4</text>
<text x="122.6" y="64.3">GPIO5</text>
<text x="152.1" y="61.7">MTMS</text>
<text x="153.2" y="64.3">MTDI</text>
<text x="159.9" y="65.5">46</text>
<text x="159.9" y="63">47</text>
<text x="159.9" y="60.5">48</text>
<text x="334.9" y="60.5">14</text>
<text x="338.5" y="61.7">SHELL</text>
<text x="348.1" y="61.7">GND</text>
<text x="354.2" y="60.5">1</text>
<text x="119" y="68.1">12</text>
<text x="119" y="70.6">13</text>
<text x="122.6" y="66.8">GPIO6</text>
<text x="122.6" y="69.3">GPIO7</text>
<text x="122.6" y="71.9">GPIO8</text>
<text x="143.8" y="66.8">VDD3P3_CPU</text>
<text x="152.1" y="69.3">MTDO</text>
<text x="152.3" y="71.9">MTCK</text>
<text x="159.9" y="70.6">44</text>
<text x="159.9" y="68.1">45</text>
<text x="119" y="73.2">14</text>
<text x="119" y="75.7">15</text>
<text x="122.6" y="74.4">GPIO9</text>
<text x="122.6" y="77">GPIO10</text>
<text x="150.6" y="77">GPIO37</text>
<text x="150.6" y="74.4">GPIO38</text>
<text x="159.9" y="75.7">42</text>
<text x="159.9" y="73.2">43</text>
<text x="119" y="78.2">16</text>
<text x="119" y="80.8">17</text>
<text x="119" y="83.3">18</text>
<text x="122.6" y="79.5">GPIO11</text>
<text x="122.6" y="82">GPIO12</text>
<text x="150.6" y="82">GPIO35</text>
<text x="150.6" y="79.5">GPIO36</text>
<text x="159.9" y="83.3">39</text>
<text x="159.9" y="80.8">40</text>
<text x="159.9" y="78.2">41</text>
<text x="243.3" y="82.3" transform="rotate(-90 243.3 82.3)">2</text>
<text x="248.4" y="82.3" transform="rotate(-90 248.4 82.3)">4</text>
<text x="119" y="85.9">19</text>
<text x="119" y="88.4">20</text>
<text x="122.6" y="84.6">GPIO13</text>
<text x="122.6" y="87.1">GPIO14</text>
<text x="122.6" y="89.7">VDD3P3_RTC</text>
<text x="147.9" y="89.7">SPICLK_P</text>
<text x="150.6" y="87.1">GPIO33</text>
<text x="150.6" y="84.6">GPIO34</text>
<text x="159.9" y="88.4">37</text>
<text x="159.9" y="85.9">38</text>
<text x="119" y="90.9">21</text>
<text x="119" y="93.5">22</text>
<text x="122.6" y="92.2">XTAL_32K_P</text>
<text x="122.6" y="94.7">XTAL_32K_N</text>
<text x="147.8" y="92.2">SPICLK_N</text>
<text x="153.5" y="94.7">SPID</text>
<text x="159.9" y="93.5">35</text>
<text x="159.9" y="90.9">36</text>
<text x="243.3" y="91.2" transform="rotate(-90 243.3 91.2)">1</text>
<text x="248.4" y="91.2" transform="rotate(-90 248.4 91.2)">3</text>
<text x="119" y="96">23</text>
<text x="119" y="98.6">24</text>
<text x="119" y="101.1">25</text>
<text x="122.6" y="97.3">GPIO17</text>
<text x="122.6" y="99.8">GPIO18</text>
<text x="150.7" y="99.8">SPICLK</text>
<text x="153.4" y="97.3">SPIQ</text>
<text x="159.9" y="101.1">32</text>
<text x="159.9" y="98.6">33</text>
<text x="159.9" y="96">34</text>
<text x="349" y="98.6">1</text>
<text x="375.7" y="98.6">6</text>
<text x="119" y="103.6">26</text>
<text x="119" y="106.2">27</text>
<text x="122.6" y="102.4">GPIO19</text>
<text x="122.6" y="104.9">GPIO20</text>
<text x="122.6" y="107.4">GPIO21</text>
<text x="150.7" y="102.4">SPICS0</text>
<text x="151.5" y="104.9">SPIWP</text>
<text x="151.8" y="107.4">SPIHD</text>
<text x="159.9" y="106.2">30</text>
<text x="159.9" y="103.6">31</text>
<text x="349" y="106.2">2</text>
<text x="375.7" y="106.2">5</text>
<text x="119" y="108.7">28</text>
<text x="122.6" y="110">SPICS1</text>
<text x="141" y="111.5" transform="rotate(-90 141 111.5)">EP</text>
<text x="149" y="110">VDD_SPI</text>
<text x="159.9" y="108.7">29</text>
<text x="349" y="113.8">3</text>
<text x="375.7" y="113.8">4</text>
<text x="140" y="114.5" transform="rotate(-90 140 114.5)">57</text>
<text x="329.9" y="154">1</text>
<text x="333" y="153">1</text>
<text x="369.2" y="157">1</text>
<text x="371.5" y="158.2">5V</text>
<text x="369.2" y="162.1">2</text>
<text x="371.5" y="163.3">GND</text>
<text x="110.1" y="168.4">1</text>
<text x="110.1" y="170.9">2</text>
<text x="110.1" y="173.5">3</text>
<text x="112.4" y="169.7">ADJ/GND</text>
<text x="112.4" y="172.2">VOUT</text>
<text x="122" y="172.2">VOUT</text>
<text x="129.4" y="170.9">4</text>
<text x="314.7" y="170.7">1</text>
<text x="318.5" y="172">VSENSE</text>
<text x="112.4" y="174.8">VIN</text>
</g>
<g font-size="2.3" fill="#00f">
<text x="18.5" y="23.4">3V3</text>
<text x="107.7" y="22.1">1.5pF</text>
<text x="117.9" y="19.3">2.7nH</text>
<text x="129.3" y="21.6">1.5pF</text>
<text x="271" y="22.6" transform="rotate(-90 271 22.6)">3V3</text>
<text x="200.4" y="25.9">3V3</text>
<text x="214.4" y="25.9">40MHz</text>
<text x="36.6" y="35.7">10uF</text>
<text x="48" y="34.8">1uF</text>
<text x="58.2" y="35.7">100nF</text>
<text x="65.8" y="30.8">2nH</text>
<text x="86.1" y="35.7">100nF</text>
<text x="375.7" y="33.2">100nF</text>
<text x="181.4" y="37.4">10nF</text>
<text x="191.5" y="37.4">1uF</text>
<text x="205.5" y="37.4">14pF</text>
<text x="236" y="37.4">14pF</text>
<text x="249.9" y="41.2">B3U-1000P</text>
<text x="272.8" y="41.2">10k</text>
<text x="393.4" y="36.1">5V</text>
<text x="28.5" y="45.5" transform="rotate(-90 28.5 45.5)">3V3</text>
<text x="192.8" y="47.5">24nH</text>
<text x="285.5" y="45">BOOT</text>
<text x="368" y="42.4">5.1k</text>
<text x="393.4" y="43.7">ESP32_DP</text>
<text x="393.4" y="47.5">ESP32_DN</text>
<text x="91.8" y="53.9">ACCEL_SCL</text>
<text x="98.7" y="51.3">BOOT</text>
<text x="102" y="48.8">EN</text>
<text x="253.5" y="50.2">100nF</text>
<text x="91.6" y="56.4">ACCEL_SDA</text>
<text x="101.1" y="59">3V3</text>
<text x="368" y="55.1">5.1k</text>
<text x="393.4" y="59">5V</text>
<text x="98.3" y="64">PWM1</text>
<text x="99.9" y="61.5">DIR1</text>
<text x="337.6" y="65.3">TYPE-C 16PIN 2MD(073)</text>
<text x="30.2" y="67.5">10uF</text>
<text x="96.3" y="69.1">ENC_B1</text>
<text x="96.3" y="66.6">ENC_A1</text>
<text x="99.9" y="71.7">DIR2</text>
<text x="216.9" y="66.6">3V3</text>
<text x="375.7" y="66.2">100nF</text>
<text x="96.3" y="76.7">ENC_A2</text>
<text x="98.3" y="74.2">PWM2</text>
<text x="205.5" y="73.8">100nF</text>
<text x="96" y="81.8">PSU_RX</text>
<text x="96.3" y="79.3">ENC_B2</text>
<text x="275.3" y="83.1">3V3</text>
<text x="21.1" y="89.4">3V3</text>
<text x="96.3" y="84.4">PSU_TX</text>
<text x="96.4" y="86.9">WS2812</text>
<text x="176.3" y="84.4">DIR3</text>
<text x="176.3" y="86.9">SPKR</text>
<text x="97.4" y="92">SENSE</text>
<text x="98.3" y="94.5">PWM3</text>
<text x="241.8" y="92.5" transform="rotate(-90 241.8 92.5)">TS-1002S-05026C</text>
<text x="266.4" y="90.7">10k</text>
<text x="280.4" y="94.5">EN</text>
<text x="41.7" y="96.7">100nF</text>
<text x="49" y="98.3">ESP32_DN</text>
<text x="96.3" y="97.1">ENC_A3</text>
<text x="96.3" y="99.6">ENC_B3</text>
<text x="243.3" y="99.7">100nF</text>
<text x="323.5" y="100.9">ESP32_DP</text>
<text x="390.9" y="99.6">ESP32_DP</text>
<text x="49.1" y="104.7">ESP32_DP</text>
<text x="74.7" y="107.2">22</text>
<text x="86.1" y="104.7">22</text>
<text x="97.4" y="107.2">BRAKE</text>
<text x="266.4" y="104.7">1uF</text>
<text x="390.9" y="107.2">5V</text>
<text x="121.7" y="114.8">ESP32-S3FN8</text>
<text x="168.7" y="117">100nF</text>
<text x="180.1" y="116.1">1uF</text>
<text x="323.3" y="114.8">ESP32_DN</text>
<text x="390.9" y="114.8">ESP32_DN</text>
<text x="351.5" y="121.2">USBLC6-2SC6</text>
<text x="330.1" y="148.7">Vsense</text>
<text x="281.6" y="152.9">SENSE</text>
<text x="314.7" y="151.7">10k</text>
<text x="368.8" y="154.3">5V Terminal Block</text>
<text x="351.3" y="158">5V</text>
<text x="113.8" y="165.5">AMS1117-3.3V</text>
<text x="314.7" y="163.1">33k</text>
<text x="90.9" y="172">3V3</text>
<text x="168.7" y="172">3V3</text>
<text x="283.3" y="172">VBAT</text>
<text x="57.9" y="174.5">5V</text>
<text x="76.5" y="184.3">2k</text>
<text x="87.4" y="185.6">22uF</text>
<text x="97.5" y="185.6">4.7uF</text>
<text x="110.2" y="184.7">100nF</text>
<text x="138.2" y="185.6">22uF</text>
<text x="147.1" y="185.6">4.7uF</text>
<text x="157.2" y="185.6">1uF</text>
<text x="56.7" y="196">IN-S63AT5A</text>
</g>
</svg>
